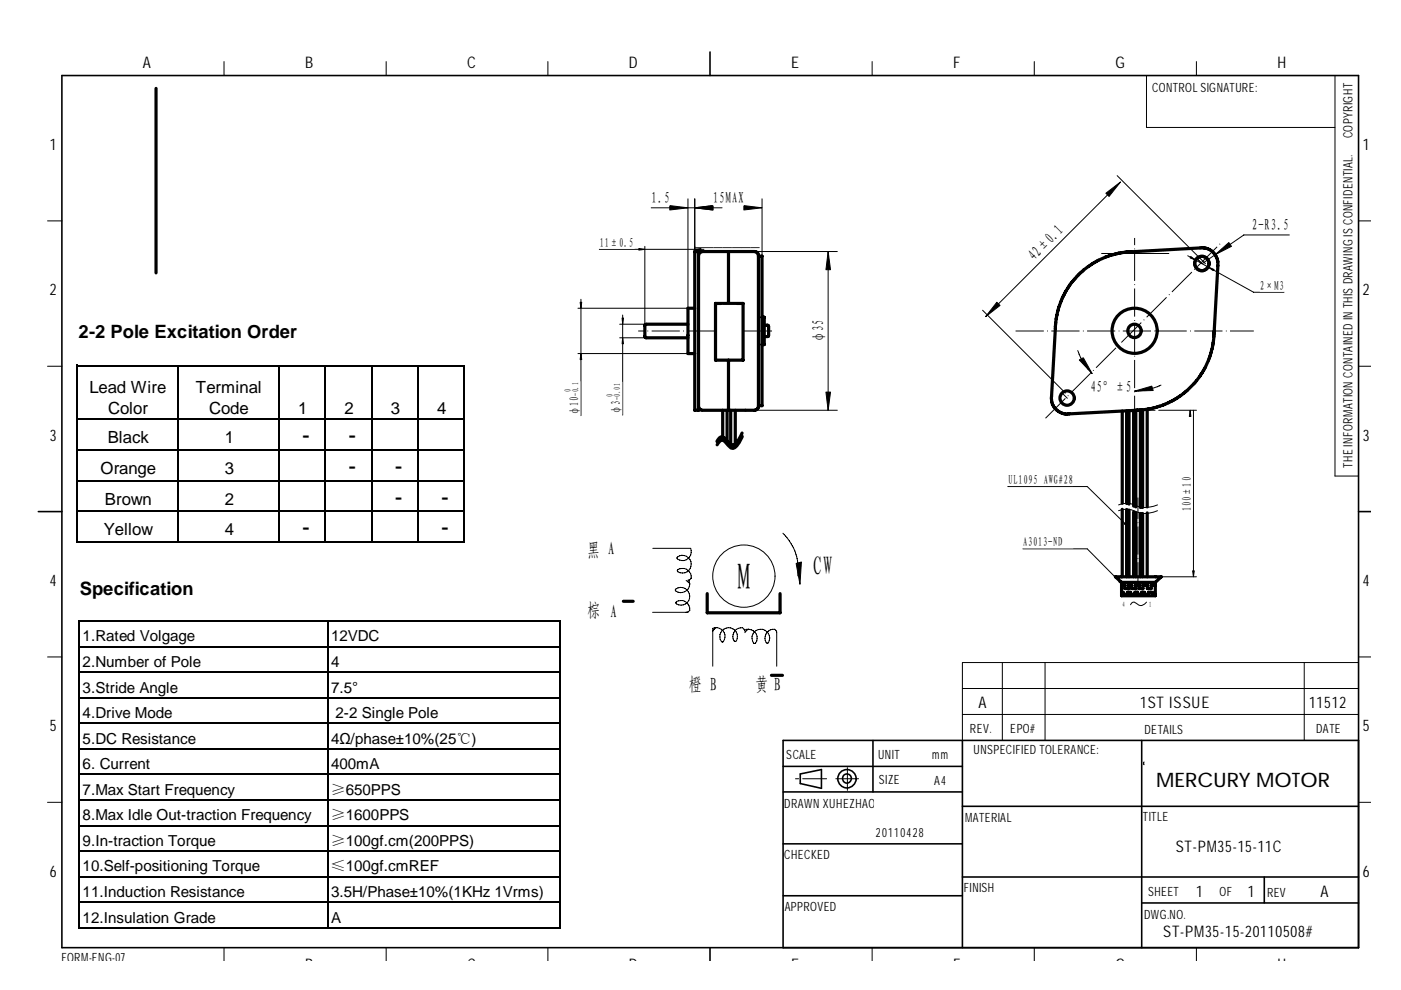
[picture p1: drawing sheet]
<svg xmlns="http://www.w3.org/2000/svg" width="297mm" height="210mm" viewBox="0 0 297 210" stroke-linecap="round" stroke-linejoin="round" font-family="sans-serif">
<g fill="none" stroke="#000" stroke-width=".21">
<path d="M47.5 13.1v2.9M81.9 13.1v2.9M116.2 13.1v2.9M184.9 13.1v2.9M219.3 13.1v2.9M243.1 16v11h39.9M253.7 13.1v2.9M283 16v84.9h5M236.9 37.2l18.7 18.7M237.6 38.6l-28.6 28.5M10.1 46.8h3M127.1 52.9h22.1"/>
<path d="M136.7 52.2v16.8M138.1 44.1h15M145.9 42.2v23.2M147.3 42.2v11.1M160 53.3h17.5M161.6 42.2v12.1M175.6 53.3v33.7M233.6 53.7h14.2M251.8 54.2l14 7.8h6.4M273.4 49.8h-9.7l-8.8 6.1-1.1-1.1M288 46.8h2.7M10.1 77.7h3"/>
<path d="M122.5 75h23.4M122.5 65.4h24.8M123.2 63.4v24.7M131.4 68.7h5.6M131.4 71.6h5.6M132 66.8v21.2M208.3 65.8l17.6 17.5M228.5 74.3l.6 1.6 1.1 1.7 1.3 1.6M288 77.7h2.7M160 87h17.5M225.2 83.3l1.1 1.1M245.7 87h8"/>
<path d="M246.1 81.7l-2.3 .8-3.2 .4M253 87v35.3M138.4 116.3h8a1.85 1.85 0 0 1-.6 2.2 1.85 1.85 0 0 1-2.3-.1v-.2a1.84 1.84 0 0 1 2.5 .1 1.84 1.84 0 0 1 .1 2.5 1.84 1.84 0 0 1-2.5 .3v-.1a1.77 1.77 0 0 1 2.1-.3 1.77 1.77 0 0 1 .8 1.9l-.3 .3-.4 .1M166 113.1a10.6 10.6 0 0 1 3.2 9M213.7 103.2h16.8l8.9 8.6M216.9 116.4h13.6l7.7 7.8M237.2 108.3a4.7 4.7 0 0 1 4 .3 5.2 5.2 0 0 0 4.2-.3M237.2 107.1a4.5 4.5 0 0 1 3.9 .2 5.4 5.4 0 0 0 4.3-.2M10.1 139.3h3M138.4 129.8h7.4M145.5 123.1l.7 .7M146.1 123a1.88 1.88 0 0 1-.6 2.2 1.88 1.88 0 0 1-2.3 0v-.2a1.85 1.85 0 0 1 2.5 .1 1.85 1.85 0 0 1 .1 2.5 1.85 1.85 0 0 1-2.5 .3v-.1a1.77 1.77 0 0 1 2.1-.3 1.77 1.77 0 0 1 .8 1.9l-.3 .3-.4 .1"/>
<path d="M151.8 133.1l-.7 .7M157.9 133.6a1.83 1.83 0 0 1 2.2 .5 1.83 1.83 0 0 1 0 2.3h-.2a1.84 1.84 0 0 1 .1-2.4 1.84 1.84 0 0 1 2.5-.1 1.84 1.84 0 0 1 .3 2.4l-.1 .1a1.76 1.76 0 0 1-.3-2.1 1.76 1.76 0 0 1 1.9-.9l.4 .6v7.3M157.9 133.8l-.4-.7a1.79 1.79 0 0 0-1.9 .9 1.79 1.79 0 0 0 .1 2h.2a1.74 1.74 0 0 0-1-2.9 1.84 1.84 0 0 0-2 .9 1.84 1.84 0 0 0 .2 2.1 1.66 1.66 0 0 0-.6-2.9l-.4-.1-1 .1v8.1M158.7 133.4l-.8 .7M243.1 127.7l-.4 .3a1.24 1.24 0 0 1-1.9-.2 .51 .51 0 0 0-.8 .1l-.3 .3M243.9 122.3h9.8M288 139.3h2.7M204 146h84M204 157v-16.5h84v16.5M204 151.5h84M212.5 140.5v16.5M221.6 140.5v16.5"/>
<path d="M276.5 140.5v16.5M10.1 170.1h3M242.6 161.6v.6M288 170.1h2.7M47.5 200.9v2.7M81.9 200.9v2.7M116.2 200.9v2.7M184.9 200.9v2.7M219.3 200.9v2.7M253.7 200.9v2.7"/>
<circle cx="157.7" cy="122.1" r="6.6"/>
</g>
<g fill="none" stroke="#000" stroke-width=".34">
<path d="M13.1 16h274.9v184.9h-274.9zM150.5 11v5M16.3 77.4v37.7M16.5 77.5h82.1M37.7 77.7v37.4M59.2 77.7v37.4M69 77.7v37.4M78.8 77.7v37.4M88.6 77.7v37.4M98.4 77.7v37.4M16.5 88.9h82.1M16.5 95.4h82.1"/>
<path d="M8.1 108.5h5M16.5 108.4h82.1M16.5 101.9h82.1M16.5 115h82.1M288 108.5h2.7M16.8 131.5v65.4M17 131.7h102M17 137.1h102M69.5 131.9v65M118.8 131.9v65M17 142.5h102M17 147.9h102"/>
<path d="M17 153.4h102M17 158.8h102M185.1 157v10.9M204 157v43.9M242.1 157v43.9M288 157h-122v43.9M17 164.2h102M17 169.6h102M17 175h102M166 162.5h38M166 167.9h38M166 178.9h38"/>
<path d="M169.7 164.1l4.5-.9v3.9l-4.5-1zM204 171h84M17 180.5h102M17 185.9h102M17 191.3h102M17 196.7h102M166 189.9h38M204 185.9h84M242.1 191.4h45.9M268.1 185.9v5.5M150.5 200.9v2.7"/>
<circle cx="179.6" cy="165" r=".95"/>
<circle cx="179.6" cy="165.1" r="1.95"/>
</g>
<path d="M175.3 165.1h-6.6M179.7 162.7v4.9M182 165.1h-4.8" fill="none" stroke="#000" stroke-width=".21" stroke-dasharray="5.1 .8 .8"/>
<g fill="#fff" stroke="#fff" stroke-width=".21">
<path d="M248.6 179.8h38.9v4.8h-38.9z" fill-rule="evenodd"/>
<path d="M280 187h1.6v3.4h-1.6z" fill-rule="evenodd"/>
<path d="M263.5 173h9.1v3.4h-9.1z" fill-rule="evenodd"/>
<path d="M253.6 187h1.4v3.4h-1.4z" fill-rule="evenodd"/>
<path d="M264.6 187h1.3v3.4h-1.3z" fill-rule="evenodd"/>
<path d="M185.4 169h10.8v3.4h-10.8z" fill-rule="evenodd"/>
<path d="M185.7 174.9h10.2v2.7h-10.2z" fill-rule="evenodd"/>
<path d="M197.6 158.3h3.6v2.8h-3.6z" fill-rule="evenodd"/>
<path d="M198 163.8h2.7v2.8h-2.7z" fill-rule="evenodd"/>
<path d="M207.4 147h1.7v3.4h-1.7z" fill-rule="evenodd"/>
<path d="M241.7 147h14.7v3.4h-14.7z" fill-rule="evenodd"/>
<path d="M277.5 147h9.5v3.4h-9.5z" fill-rule="evenodd"/>
<path d="M171.7 67.7h3.3v4.9h-3.3z" fill-rule="evenodd"/>
<path d="M138.2 40.2h3.8v3.3h-3.8z" fill-rule="evenodd"/>
<path d="M217.3 53.3l6.4-6.4 2.3 2.3-6.4 6.5z" fill-rule="evenodd"/>
<path d="M265.5 45.9h7.7v3.3h-7.7z" fill-rule="evenodd"/>
<path d="M231.2 80.3h8.9v3.3h-8.9z" fill-rule="evenodd"/>
<path d="M153 64.8h3.1v4.6h-3.1z" fill-rule="evenodd"/>
<path d="M153.1 70.7h3v4.6h-3z" fill-rule="evenodd"/>
<path d="M151.2 40.2h6.5v3.3h-6.5z" fill-rule="evenodd"/>
<path d="M119.4 80.9h3.6v7.1h-3.6z" fill-rule="evenodd"/>
<path d="M128.3 81h3.5v6.9h-3.5z" fill-rule="evenodd"/>
<path d="M127.2 50h7.3v2.7h-7.3z" fill-rule="evenodd"/>
<path d="M267.2 59.1h4.9v2.7h-4.9z" fill-rule="evenodd"/>
<path d="M213.8 100.3h13.7v2.6h-13.7z" fill-rule="evenodd"/>
<path d="M250.2 101h2.6v7.3h-2.6z" fill-rule="evenodd"/>
<path d="M217 113.5h10.5v2.7h-10.5z" fill-rule="evenodd"/>
<path d="M238 127.3h.5v1.5h-.5z" fill-rule="evenodd"/>
<path d="M243.7 127.3h.5v1.5h-.5z" fill-rule="evenodd"/>
<path d="M156.4 118.2h2.7v7.9h-2.7z" fill-rule="evenodd"/>
<path d="M164.1 143.1h1.3v4h-1.3z" fill-rule="evenodd"/>
<path d="M150.6 143.1h1.3v4h-1.3z" fill-rule="evenodd"/>
<path d="M172.4 117.2h4.1v5.6h-4.1z" fill-rule="evenodd"/>
<path d="M127.8 127.5h2.9v4h-2.9z" fill-rule="evenodd"/>
<path d="M127.3 114.3h2.9v3.9h-2.9z" fill-rule="evenodd"/>
<path d="M160.2 143.2h2.6v3.9h-2.6z" fill-rule="evenodd"/>
<path d="M146.1 143.1h2.7v3.9h-2.7z" fill-rule="evenodd"/>
<path d="M124.5 114.7h2.7v4h-2.7z" fill-rule="evenodd"/>
<path d="M124.5 127.3h2.7v4h-2.7z" fill-rule="evenodd"/>
</g>
<g fill="none" stroke="#000" stroke-width=".68">
<path d="M33.1 18.7v39.2M147.3 53.3h.8v33.7h-.8zM148.1 54.1l.1-.4 .7-.4h11.1l.4 .2 .4 .6v32.1l-.1 .4-.7 .4h-11.1l-.7-.4-.1-.4M154.5 53.3v11M160.8 54.3h.8v31.7h-.8M145.9 68.7h-8.9l-.3 .3v2.3l.3 .3h8.9M147.3 65.4h-1.4v9.6h1.4M151.7 64.3h5.8v12.1h-5.8zM154.5 76.4v10.6M161.6 67.3h.4v5.8h-.4M162 69h.7l.3 .2-.1 2-.9 .2M257.4 70.6l.8-14.3a3.4 3.4 0 0 0-3.8-3.7l-14.3 .8a16.7 16.7 0 0 0-16.3 16.3l-.8 14.3a3.3 3.3 0 0 0 3.7 3.7l14.4-.7"/>
<path d="M257.4 70.2a16.9 16.9 0 0 1-16.6 16.8v20.5M153.2 87v5.7M154.2 87v6.5M154.9 87v7.3M155.9 87v7.1M157.3 91.8a3.7 3.7 0 0 1-1.9 2.6 4.3 4.3 0 0 1-2-1.6l-.6-.1-.8 .9M157.4 92.5l-.5 .9a2.54 2.54 0 0 1-1.6 1.7l-1-.7a1.66 1.66 0 0 0-1.4-1l-.9 .9M237.9 87.2v19.5M238.9 87.1v19.7M239.4 87.1v19.8M240.3 87v20.3M241.8 86.9v20.7"/>
<path d="M242.3 86.9v20.7M243.2 86.9v20.6M237.9 108v14.3M238.9 108v14.3M239.4 108.2v14.1M240.3 108.5v13.8M240.8 108.7v13.6M241.8 108.9v13.4M242.3 108.9v13.4M243.2 108.7v13.6M132.2 127.5h2M149.9 125.9v4h15.5v-4"/>
<path d="M237.8 124.1h.7v.7h.8v-.7h.7v.7h.8v-.7h.7v.7h.8v-.7h1v.7h.8v-.7h.8M237.8 123.5l-1.3-1.2h9.7l-1.3 1.2M237.8 123.5v2.8h7.1v-2.8M237.8 125.6h.3l.2 .5h.5l.3-.5h.6l.1 .5h.6l.2-.5h.6l.1 .5h.6l.2-.5h.5l.1 .5h.6l.2-.5h.8l.1 .5h.5M237.8 123.5h7.1M163.6 143.2h2.3"/>
<circle cx="254.8" cy="55.9" r="1.52"/>
<circle cx="240.5" cy="70.2" r="1.43"/>
<circle cx="240.6" cy="70.1" r="4.8"/>
<circle cx="226.3" cy="84.4" r="1.52"/>
</g>
<g fill="#000" stroke="#000" stroke-width=".21">
<path d="M135.4 52.7l1.3 .2-1.3 .1zM142 43.6l3.9 .5-3.9 .4zM147.3 52.9l1.3-.2v.3zM147.3 44.1l3.9-.5v.9zM157.7 43.6l3.9 .5-3.9 .4zM175.6 53.3l.5 3.9h-1zM234.5 41l3.1-2.4-2.5 3zM252.5 54.4l1 .8-1.2-.5zM256.2 56.6l1.2 .5-.2 .3zM257.6 54l2.9-2.6 .6 .8zM123.2 75l.1 1.2h-.3zM123 64.1h.3l-.1 1.3z"/>
<path d="M131.9 67.4h.3l-.2 1.3zM132 71.6l.2 1.3h-.3zM211.4 64.1l.6 .7-3 2.3zM228.8 76.3l.9-.4 1.8 3.3zM175.1 83.1h1l-.5 3.9zM240.6 82.9l3.6-1 .3 .9zM252.3 87l.2 1.3h-.3zM168.8 119.5l1.1-.3-.3 4.7zM238.6 110.8l.8 1-1.1-.7zM237.2 123.4l.3-.3 .7 1.1zM252.9 121h.3l-.2 1.3z"/>
</g>
<path d="M151.7 70.2h-16.4M163.7 70.2h-6.2M215.3 70.2h50.5M221.7 88.7l37.4-37.4M240.6 89.9v-39.4M240.6 87h4.4M241.3 125.2v-19.7" fill="none" stroke="#000" stroke-width=".21" stroke-dasharray="6 .7 .2 .7" stroke-linecap="butt"/>
<text font-size="7.9" x="156.4" y="125">M</text>
<text font-size="5.5" x="172.4" y="122">CW</text>
<g font-size="4.9">
<text x="64.1" y="94">-</text>
<text x="73.9" y="94">-</text>
<text x="73.9" y="100.5">-</text>
<text x="83.7" y="100.5">-</text>
<text x="83.7" y="107">-</text>
<text x="93.5" y="107">-</text>
<text x="64.1" y="113.5">-</text>
<text x="93.5" y="113.5">-</text>
</g>
<text font-size="4.2" x="245.1" y="166.8">MERCURY MOTOR</text>
<g font-size="4">
<text x="124.5" y="118.1">黑</text>
<text x="128.9" y="117.7">A</text>
<text x="124.5" y="130.7">棕</text>
<text x="129.4" y="130.9">A</text>
<text x="146.1" y="146.5">橙</text>
<text x="150.6" y="146.5">B</text>
<text x="160.2" y="146.6">黄</text>
<text x="164.1" y="146.5">B</text>
</g>
<g font-size="3.9">
<text x="16.7" y="71.6">2-2 Pole Excitation Order</text>
<text x="16.9" y="126.2">Specification</text>
</g>
<g font-size="3.6">
<text x="18.9" y="83.4">Lead Wire</text>
<text x="41.5" y="83.4">Terminal</text>
<text x="22.9" y="87.8">Color</text>
<text x="44.3" y="87.8">Code</text>
<text x="63.2" y="87.8">1</text>
<text x="73" y="87.8">2</text>
<text x="82.9" y="87.8">3</text>
<text x="92.7" y="87.8">4</text>
<text x="22.8" y="94">Black</text>
<text x="47.6" y="94">1</text>
<text x="21.3" y="100.5">Orange</text>
<text x="47.6" y="100.5">3</text>
<text x="22.2" y="107">Brown</text>
<text x="47.6" y="107">2</text>
<text x="22" y="113.5">Yellow</text>
<text x="47.6" y="113.5">4</text>
</g>
<text font-size="3.5" x="147.4" y="52.1">_______</text>
<g font-size="3.4">
<text x="30.3" y="14.3">A</text>
<text x="64.7" y="14.3">B</text>
<text x="99.1" y="14.3">C</text>
<text x="133.3" y="14.3">D</text>
<text x="167.7" y="14.3">E</text>
<text x="202.1" y="14.3">F</text>
<text x="236.5" y="14.3">G</text>
<text x="270.8" y="14.3">H</text>
<text x="10.6" y="31.8">1</text>
<text x="289" y="31.8">1</text>
<text x="10.6" y="62.6">2</text>
<text x="289" y="62.6">2</text>
<text x="10.6" y="93.4">3</text>
<text x="289" y="93.4">3</text>
<text x="10.6" y="124.2">4</text>
<text x="289" y="124.2">4</text>
<text x="10.6" y="155">5</text>
<text x="207.4" y="150.1">A</text>
<text x="241.7" y="150.1">1ST ISSUE</text>
<text x="277.5" y="150.1">11512</text>
<text x="289" y="155">5</text>
<text x="10.6" y="185.9">6</text>
<text x="249.3" y="180.6">ST-PM35-15-11C</text>
<text x="289" y="185.9">6</text>
<text x="253.6" y="190.1">1</text>
<text x="264.6" y="190.1">1</text>
<text x="280" y="190.1">A</text>
<text x="246.6" y="198.6">ST-PM35-15-20110508#</text>
<text x="64.7" y="205.8">B</text>
<text x="99.1" y="205.8">C</text>
<text x="133.3" y="205.8">D</text>
<text x="167.7" y="205.8">E</text>
<text x="202.1" y="205.8">F</text>
<text x="236.5" y="205.8">G</text>
<text x="270.8" y="205.8">H</text>
</g>
<g font-size="3.3">
<text x="138.2" y="43">1.5</text>
<text x="151.2" y="43">15MAX</text>
<text x="265.5" y="48.8">2-R3.5</text>
<text x="219.3" y="55.4" transform="rotate(-45 219.3 55.4)">42±0.1</text>
<text x="174.6" y="72.6" transform="rotate(-90 174.6 72.6)">φ35</text>
<text x="231.2" y="83.1">45°±5</text>
</g>
<g font-size="3.2">
<text x="17.5" y="136">1.Rated Volgage</text>
<text x="70.2" y="136">12VDC</text>
<text x="17.5" y="141.4">2.Number of Pole</text>
<text x="70.2" y="141.4">4</text>
<text x="17.5" y="146.8">3.Stride Angle</text>
<text x="70.2" y="146.8">7.5°</text>
<text x="17.5" y="152.3">4.Drive Mode</text>
<text x="71.1" y="152.3">2-2 Single Pole</text>
<text x="17.5" y="157.7">5.DC Resistance</text>
<text x="70.2" y="157.7">4Ω/phase±10%(25℃)</text>
<text x="17.5" y="163.1">6. Current</text>
<text x="70.2" y="163.1">400mA</text>
<text x="17.5" y="168.5">7.Max Start Frequency</text>
<text x="17.5" y="173.9">8.Max Idle Out-traction Frequency</text>
<text x="70.1" y="173.9">≥1600PPS</text>
<text x="70.1" y="168.5">≥650PPS</text>
<text x="17.5" y="179.4">9.In-traction Torque</text>
<text x="70.1" y="179.4">≥100gf.cm(200PPS)</text>
<text x="17.5" y="184.8">10.Self-positioning Torque</text>
<text x="70.1" y="184.8">≤100gf.cmREF</text>
<text x="17.5" y="190.2">11.Induction Resistance</text>
<text x="70.2" y="190.2">3.5H/Phase±10%(1KHz 1Vrms)</text>
<text x="17.5" y="195.6">12.Insulation Grade</text>
<text x="70.2" y="195.6">A</text>
</g>
<g font-size="2.7">
<text x="244.3" y="19.6">CONTROLSIGNATURE:</text>
<text x="286.8" y="29.3" transform="rotate(-90 286.8 29.3)">COPYRIGHT</text>
<text x="127.2" y="52.3">11±0.5</text>
<text x="267.2" y="61.4">2×M3</text>
<text x="122.7" y="88" transform="rotate(-90 122.7 88)">φ10</text>
<text x="131.5" y="87.9" transform="rotate(-90 131.5 87.9)">φ3</text>
<text x="286.8" y="99.2" transform="rotate(-90 286.8 99.2)">THE INFORMATION CONTAINEDIN THIS DRAWING IS CONFIDENTIAL.</text>
<text x="213.8" y="102.6">UL1095 AWG#28</text>
<text x="252.6" y="108.3" transform="rotate(-90 252.6 108.3)">100±10</text>
<text x="217" y="115.8">A3013-ND</text>
<text x="205.7" y="155.5">REV.</text>
<text x="214.2" y="155.5">EPO#</text>
<text x="242.7" y="155.5">DETAILS</text>
<text x="279.1" y="155.5">DATE</text>
<text x="166.7" y="160.9">SCALE</text>
<text x="186.2" y="161">UNIT</text>
<text x="197.6" y="160.9">mm</text>
<text x="206.4" y="159.9">UNSPECIFIEDTOLERANCE:</text>
<text x="186.4" y="166.3">SIZE</text>
<text x="198" y="166.4">A4</text>
<text x="166.3" y="171.2">DRAWN XUHEZHAO</text>
<text x="185.7" y="177.4">20110428</text>
<text x="204.6" y="174.3">MATERIAL</text>
<text x="242.3" y="174.2">TITLE</text>
<text x="166.3" y="182.1">CHECKED</text>
<text x="204.4" y="189.1">FINISH</text>
<text x="243.4" y="190">SHEET</text>
<text x="258.6" y="190">OF</text>
<text x="268.6" y="190.1">REV</text>
<text x="166.4" y="193.1">APPROVED</text>
<text x="242.6" y="194.8">DWG.NO.</text>
<text x="13" y="204">FORM-ENG-07</text>
</g>
<g font-size="1.9">
<text x="121" y="83.2" transform="rotate(-90 121 83.2)">0</text>
<text x="122.7" y="84" transform="rotate(-90 122.7 84)">-0.1</text>
<text x="129.9" y="84.1" transform="rotate(-90 129.9 84.1)">0</text>
<text x="131.5" y="84.9" transform="rotate(-90 131.5 84.9)">-0.01</text>
</g>
<g font-size="1.6">
<text x="238" y="128.6">4</text>
<text x="243.7" y="128.6">1</text>
</g>
</svg>
